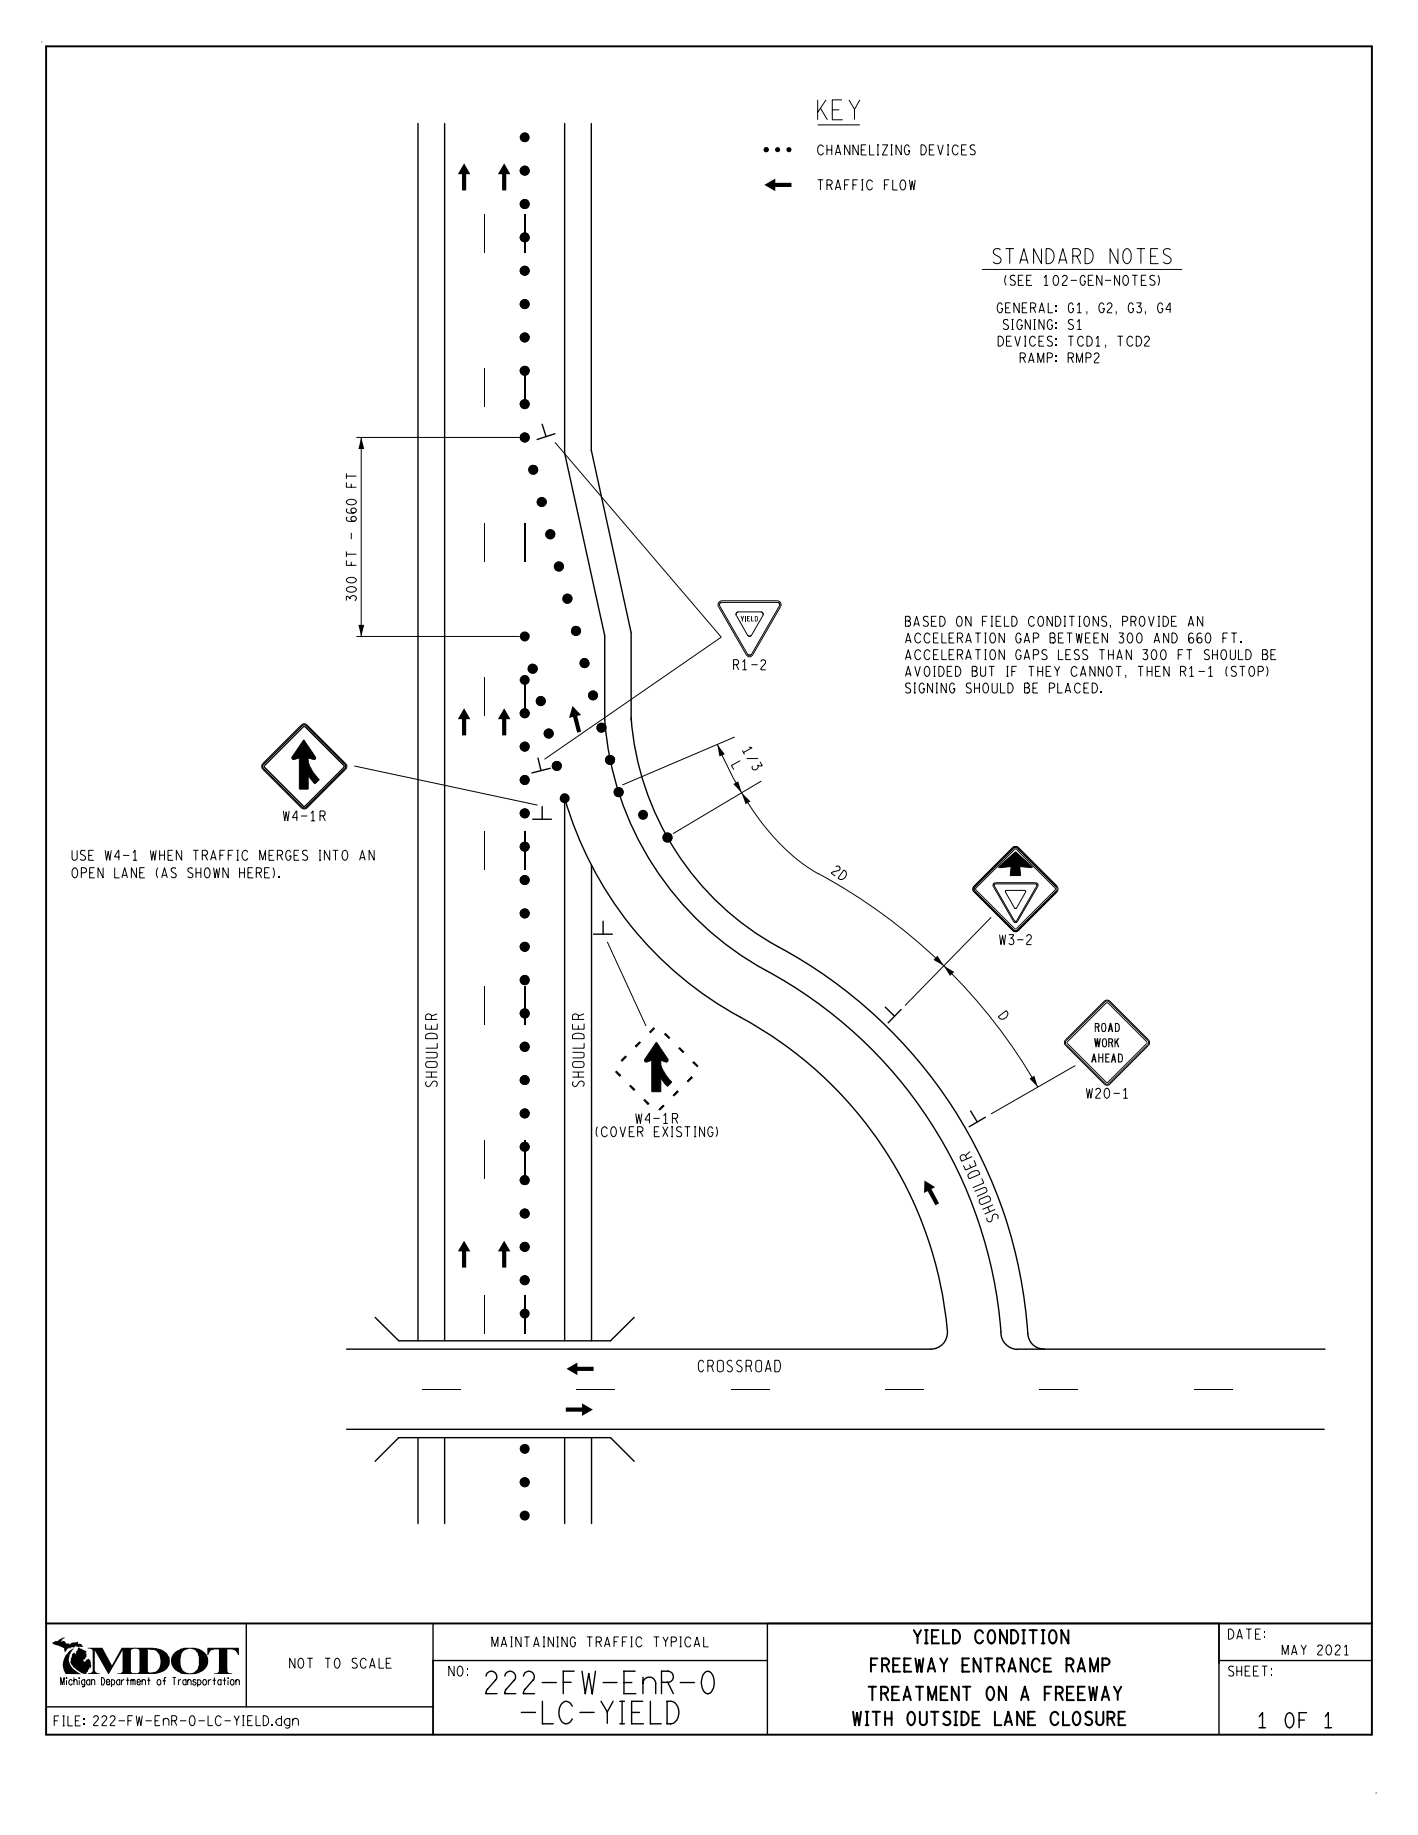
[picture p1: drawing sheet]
<svg xmlns="http://www.w3.org/2000/svg" width="216mm" height="279mm" viewBox="0 0 216 279" stroke-linecap="round" stroke-linejoin="round" font-family="sans-serif">
<g fill="#000">
<path d="M96.6 159.2l.8-.7 .1 .2-.7 .7zM96.7 159.3l.8-.7 .1 .2-.7 .7zM99.5 156.4l.1 .1-.7 .7-.1-.1zM99.6 156.5l.1 .1-.7 .7-.1-.1zM101.1 157.5l.1-.1 .8 .7-.2 .1zM101.2 157.4l.2-.1 .7 .7-.1 .1zM93.6 163.2l.1-.1 .8 .7-.2 .2zM93.7 163.1l.1-.1 .8 .7-.2 .2zM94.5 161.4l.7-.7 .1 .1-.7 .7zM94.6 161.5l.7-.7 .1 .1-.7 .7zM95.8 165.4l.1-.1 .7 .7-.1 .1zM95.9 165.3l.1-.1 .7 .7-.1 .1z"/>
<path d="M97.9 167.5l.1-.1 .8 .7-.2 .2zM98 167.4l.1-.1 .8 .7-.2 .2zM101 168.2l.1 .1-.7 .7-.1-.1zM101.1 168.3l.1 .1-.7 .7-.1-.1zM103.1 166l.2 .2-.8 .7-.1-.1zM103.2 166.1l.2 .2-.8 .7-.1-.1zM103.3 159.6l.1-.1 .7 .7-.1 .1zM103.4 159.5l.1-.1 .7 .7-.1 .1zM105.3 163.9l.1 .1-.7 .7-.1-.1zM105.4 164l.1 .1-.7 .7-.1-.1zM105.4 161.8l.2-.1 .7 .7-.1 .1zM105.5 161.7l.2-.1 .7 .7-.1 .1z"/>
<path d="M70.7 24.9l.9 1.6h-.6v2.5h-.7v-2.5h-.6z" fill-rule="evenodd"/>
<path d="M76.8 24.9l.9 1.6h-.6v2.5h-.7v-2.5h-.6z" fill-rule="evenodd"/>
<path d="M70.7 107.8l.9 1.7h-.6v2.5h-.7v-2.5h-.6z" fill-rule="evenodd"/>
<path d="M76.8 107.8l.9 1.7h-.6v2.5h-.7v-2.5h-.6z" fill-rule="evenodd"/>
<path d="M87.2 107.5l1.3 1.4-.6 .1 .6 2.4-.6 .1-.7-2.4-.6 .2z" fill-rule="evenodd"/>
<path d="M99.9 158.7l1.8 2.6a.3 .3 0 0 1 0 .3 .3 .3 0 0 1-.3 .1l-.8-.3a3.4 3.4 0 0 0 .9 2.5l.8 .9-.7 .6-1-1.3v2.1h-1.4v-4.8l-.7 .3h-.2l-.2-.2z" fill-rule="evenodd"/>
<path d="M70.7 188.9l.9 1.6h-.6v2.5h-.7v-2.5h-.6z" fill-rule="evenodd"/>
<path d="M76.8 188.9l.9 1.6h-.6v2.5h-.7v-2.5h-.6z" fill-rule="evenodd"/>
<path d="M140.8 179.7l1.6 1.1-.6 .2 1.2 2.2-.6 .3-1.1-2.1-.6 .2z" fill-rule="evenodd"/>
<path d="M86.1 214.3h2.5v-.6l1.7 .9-1.7 1v-.7h-2.5z" fill-rule="evenodd"/>
<path d="M86.3 208.4l1.6-.9v.6h2.5v.6h-2.5v.7z" fill-rule="evenodd"/>
<path d="M10.4 251.5l.9-.6a2.14 2.14 0 0 0 .1 3.4l.9 .6h-2.3a2.55 2.55 0 0 1 .4-3.4z" fill-rule="evenodd"/>
<path d="M7.9 250.2l.5-.3h.4l.3-.3a.75 .75 0 0 1 .8-.2h-.1a.49 .49 0 0 0-.4 .6l.1-.2v.1h.3l.3 .4a.39 .39 0 0 1 .6 .1l.1-.2 .2-.1h.6l.1-.1h.2v.3a.46 .46 0 0 1 .6 .2l.2 .3-.6-.1v.2a.64 .64 0 0 0-1 0l-.2-.1-.2 .2v-.1l-.3 .1v-.1l-.5 .7-.2-.7h-.1l-.1-.1-.3-.2v.2l-1.1-.5z" fill-rule="evenodd"/>
<path d="M11.9 250.9l.5 .1 .7 .4 .1 .2h-.1v.1l.1 .1v.5l-.3 .3-.2 .1 .1 .3h.2l.1-.3 .4-.1 .3 .2 .1 1.1-.1 .1-.1-.1-.2 .3h-.1v.3l-.2 .2v.2a3.5 3.5 0 0 1-2.3-1.4 .62 .62 0 0 1-.1-.8l-.1-.1 .1-.1 .3-.8h.2l.1-.2v.3l.1-.1-.1 .2 .2-.2v-.3l.3-.1-.1-.1z" fill-rule="evenodd"/>
<path d="M13.4 250.9h2.2l1.4 2.7 1.5-2.7h2.2v.1l-.6 .1-.2 .3v3.1l.2 .2 .6 .1v.1h-2.8v-.1l.6-.1 .2-.2v-3.2l-2.1 3.6h-.1l-2.1-3.6v3a.64 .64 0 0 0 .8 .5v.1h-1.8v-.1l.6-.2 .1-.2v-3l-.1-.3-.6-.1z" fill-rule="evenodd"/>
<path d="M20.5 250.9h3v.3l-1-.1v3.4a.88 .88 0 0 0 1 .1v.3h-3v-.1l.5-.1 .2-.2v-3.1l-.1-.3-.6-.1z" fill-rule="evenodd"/>
<path d="M23.5 250.9a2.2 2.2 0 0 1 2.4 2 1.89 1.89 0 0 1-1.8 1.9l-.6 .1v-.3h.1a1.69 1.69 0 0 0 .7-2.3v-.3l-.5-.6-.3-.2z" fill-rule="evenodd"/>
<path d="M26.6 251.6l.9-.6 .5-.1h.9v.1a1.38 1.38 0 0 0-1.4 1.5 1.68 1.68 0 0 0 1.4 2.3v.1a2.21 2.21 0 0 1-2-.5 1.79 1.79 0 0 1-.3-2.8z" fill-rule="evenodd"/>
<path d="M28.9 250.9a2.56 2.56 0 0 1 2.8 1.5 2.17 2.17 0 0 1-2.5 2.5h-.3v-.1a1.36 1.36 0 0 0 1.4-1.2v-1.3l-.3-.7a1.06 1.06 0 0 0-1.1-.6z" fill-rule="evenodd"/>
<path d="M31.6 250.9h4.8v1.1h-.2l-.2-.4a.78 .78 0 0 0-.7-.5h-.7v3.5a.63 .63 0 0 0 .7 .2v.1h-2.7v-.1l.5-.1 .2-.1v-3.5a1.27 1.27 0 0 0-1.4 .5l-.2 .4h-.1z" fill-rule="evenodd"/>
<circle cx="79.9" cy="20.9" r=".77"/>
<circle cx="79.9" cy="36.1" r=".77"/>
<circle cx="79.9" cy="31.1" r=".77"/>
<circle cx="79.9" cy="26" r=".77"/>
<circle cx="116.7" cy="22.8" r=".39"/>
<circle cx="118.4" cy="22.8" r=".39"/>
<circle cx="120.1" cy="22.8" r=".39"/>
<circle cx="79.9" cy="46.3" r=".76"/>
<circle cx="79.9" cy="41.2" r=".77"/>
<circle cx="79.9" cy="56.5" r=".76"/>
<circle cx="79.9" cy="51.4" r=".76"/>
<circle cx="79.9" cy="66.6" r=".76"/>
<circle cx="79.9" cy="61.5" r=".76"/>
<circle cx="79.9" cy="66.6" r=".77"/>
<circle cx="81.2" cy="71.5" r=".75"/>
<circle cx="82.5" cy="76.4" r=".76"/>
<circle cx="79.9" cy="96.9" r=".76"/>
<circle cx="83.8" cy="81.4" r=".76"/>
<circle cx="85.1" cy="86.3" r=".76"/>
<circle cx="86.4" cy="91.2" r=".77"/>
<circle cx="87.7" cy="96.1" r=".77"/>
<circle cx="79.9" cy="108.6" r=".76"/>
<circle cx="79.9" cy="103.5" r=".77"/>
<circle cx="79.9" cy="118.8" r=".76"/>
<circle cx="79.9" cy="113.7" r=".76"/>
<circle cx="81.1" cy="101.8" r=".77"/>
<circle cx="82.3" cy="106.8" r=".76"/>
<circle cx="83.5" cy="111.7" r=".76"/>
<circle cx="84.8" cy="116.6" r=".76"/>
<circle cx="89" cy="101" r=".77"/>
<circle cx="90.3" cy="105.9" r=".75"/>
<circle cx="91.6" cy="110.8" r=".76"/>
<circle cx="92.9" cy="115.7" r=".76"/>
<circle cx="79.9" cy="128.9" r=".76"/>
<circle cx="79.9" cy="134" r=".76"/>
<circle cx="79.9" cy="139.1" r=".76"/>
<circle cx="79.9" cy="123.8" r=".76"/>
<circle cx="86" cy="121.5" r=".77"/>
<circle cx="94.2" cy="120.6" r=".77"/>
<circle cx="97.9" cy="124.1" r=".76"/>
<circle cx="101.6" cy="127.5" r=".77"/>
<circle cx="79.9" cy="159.4" r=".77"/>
<circle cx="79.9" cy="144.2" r=".76"/>
<circle cx="79.9" cy="149.2" r=".77"/>
<circle cx="79.9" cy="154.3" r=".77"/>
<circle cx="79.9" cy="179.7" r=".75"/>
<circle cx="79.9" cy="164.5" r=".75"/>
<circle cx="79.9" cy="169.5" r=".75"/>
<circle cx="79.9" cy="174.6" r=".75"/>
<circle cx="79.9" cy="194.9" r=".75"/>
<circle cx="79.9" cy="184.8" r=".75"/>
<circle cx="79.9" cy="189.9" r=".75"/>
<circle cx="79.9" cy="200" r=".76"/>
<circle cx="79.9" cy="220.6" r=".76"/>
<circle cx="79.9" cy="230.8" r=".76"/>
<circle cx="79.9" cy="225.7" r=".76"/>
</g>
<path d="M7 7.1h201.9v257h-201.9zM7 247.2h201.9" fill="none" stroke="#000" stroke-width=".3"/>
<g fill="none" stroke="#000" stroke-width=".21">
<path d="M63.6 18.8v185.4M67.7 18.8v185.4M86 18.8v50.2l6.1 27.8v12.8a47.5 47.5 0 0 0 25.7 38.8 68.5 68.5 0 0 1 34.7 55.2 2.61 2.61 0 0 0 2.4 1.9M90 18.8v49.8M82.5 64.6l.6 1.9M84.5 66l-2.7 .9M90 68.5l6.1 27.8M96.1 96.4v13.2M81.9 115.4l.5 1.9M83.8 117l-2.8 .7M96.1 109.3a43.6 43.6 0 0 0 23.7 35.6 72.4 72.4 0 0 1 36.7 58.5 2.46 2.46 0 0 0 2.5 2M81.1 124.7h2.9"/>
<path d="M82.5 122.8v1.9M90.1 131.7v72.5M90.4 142.2h2.8M91.8 140.3v1.9M134.8 153.4l1.4 1.3M137.2 153.7l-2 2.1M147.8 169.2l1 1.7M150 170.1l-2.4 1.5M52.8 217.6h148.8M57.1 200.6l3.6 3.6h32.3l3.6-3.6M63.6 218.9v13.1M67.7 218.9v13.1"/>
<path d="M86 204.2v-82.7a55.4 55.4 0 0 0 27.8 34 60.1 60.1 0 0 1 30.4 47.6 2.52 2.52 0 0 1-2.5 2.3h-88.9M86 218.9v13.1M90.1 218.9v13.1M154.9 205.4h46.9M57.1 222.5l3.6-3.6h32.3l3.6 3.6M7 259.9h58.9M37.5 247.2v12.7M65.9 247.2v16.9M65.9 252.8h50.9M185.6 247.2v16.9M185.6 252.8h23.3M185.7 247.2h-68.9v16.9"/>
</g>
<g fill="none" stroke="#000" stroke-width=".15">
<path d="M6.4 6.4h-.1M73.8 32.6v5.9M73.8 56.1v5.9M73.8 79.6v5.9M73.8 103.1v5.9M109.2 113.3a46.1 46.1 0 0 0 11.5 17l2.3 1.8 1.6 1M73.8 126.6v5.9M124.6 133a84.9 84.9 0 0 1 33.4 32.5M73.8 150.1v5.9M92.5 143.4l5.9 12.8M99.9 158.7l1.8 2.6a.3 .3 0 0 1 0 .3 .3 .3 0 0 1-.3 .1l-.8-.3a3.4 3.4 0 0 0 1 2.6l.7 .8-.7 .6-1-1.3v2.1h-1.4v-4.8l-.7 .3-.3-.1-.1-.2zM73.8 173.6v5.9"/>
<path d="M163.7 162.2l-12.8 7.4M73.8 197.1v5.9M64.2 211.5h5.9M87.8 211.5h5.8M111.3 211.5h5.9M134.8 211.5h5.9M158.3 211.5h5.9M181.8 211.5h5.9M209.6 273h-.1"/>
</g>
<path d="M79.9 32.6v5.9M79.9 56.1v5.9M79.9 79.6v5.9M79.9 103.1v5.9M79.9 126.6v5.9M79.9 150.1v5.9M79.9 173.6v5.9M79.9 197.1v5.9" fill="none" stroke="#000" stroke-width=".18"/>
<path d="M127.5 131.7l1.7 1.2-.9 1.3-1.8-1.2z" fill="#fff"/>
<g fill="#000">
<path d="M109.2 113.3l1.1 1.5-.8 .4zM111.7 119.4l.7-.4 .5 1.7zM112.9 120.7l1.4 1.3-.8 .4zM142.7 145.5l1 1.6-1.6-.9zM143.7 147.1l1.6 .9-.7 .6zM156.7 164.2l.8-.4 .5 1.7z"/>
<path d="M46.2 112.6l1.9 2.8-.2 .2-1-.2a4.5 4.5 0 0 0 1.7 3.3l-.7 .6-1-1.2v2.1h-1.3v-4.8l-1 .2-.1-.1v-.2z" fill-rule="evenodd"/>
<path d="M152.1 131.9l2.5-2.1h.1l2.4 2.1 .1 .2-1.9-.2 .1 1.4h-1.6l.2-1.4-1.8 .2h-.1z" fill-rule="evenodd"/>
</g>
<g fill="none" stroke="#000" stroke-width=".15">
<path d="M84.5 67.3l25.3 29.7-26.9 18.6M109.5 91.6l.4-.1h8.5a.6 .6 0 0 1 .5 .9l-4.3 7.3a.54 .54 0 0 1-.5 .3 .54 .54 0 0 1-.5-.3l-4.2-7.3a.57 .57 0 0 1 .1-.8zM109.6 91.9l.3-.2h8.5l.2 .1 .1 .2v.3l-4.3 7.3a.37 .37 0 0 1-.6 0l-4.2-7.3zM112.2 93.3l.2-.1h3.5l.2 .1 .1 .4-1.8 3a.37 .37 0 0 1-.6 0l-1.7-3v-.2zM40.1 116.4l5.9-5.9 .4-.1 6.1 6 .1 .4-6 6.1-.4 .1-6.1-6-.1-.2zM45.9 110.4a.58 .58 0 0 1 .8 0l5.9 5.9a.58 .58 0 0 1 0 .8l-5.9 5.9a.64 .64 0 0 1-.8 0l-5.9-5.9a.64 .64 0 0 1 0-.8zM46.2 110.7h.3l5.9 6-6.1 6.1-6.1-6.1zM46.2 112.6l1.8 2.7 .1 .1-.2 .2-1-.2 .1 .7 .6 1.4 1 1.2-.7 .6-1-1.2v2.1h-1.3v-4.8l-.8 .2h-.2l-.2-.2zM53.9 116.6l27.9 6M111.9 112.2l-17.1 7.3M115.9 118.9l-13.4 8M148.6 135.2l6-5.9 6.1 6.1-6.1 6-6-5.9z"/>
<path d="M150.9 139.7l-13.1 13.4M151.3 134.5l.3-.1h6.1l.2 .1 .2 .2-.1 .3-3.2 5.4h-.4l-.1-.1-3.1-5.3v-.3zM151.5 134.6h6.2l.2 .1-3.2 5.6-.3-.1-3-5.3zM152.1 131.9l2.5-2.2 2.5 2.2 .1 .2-1.9-.2 .1 1.4h-1.6l.2-1.4-1.8 .2h-.1zM153.1 135.6h3v.3l-1.4 2.4-.3-.1-1.3-2.3zM154.2 129a.64 .64 0 0 1 .8 0l5.9 5.9a.64 .64 0 0 1 0 .9l-5.9 5.9a.58 .58 0 0 1-.8 0l-5.9-5.9a.58 .58 0 0 1 0-.9zM154.3 129.2l.4-.1 .2 .1 6 6.1-.1 .4-6.1 6-.4-.1-6-6.1 .1-.4zM155.4 133.3h.1M162.3 158.4l5.9-5.9 .5-.1 6.1 6 .1 .5-6 6.1-.5 .1-6.1-6-.1-.2zM162.5 158.6l6.1-5.9 6 6.1-6 6-6.1-5.9zM168.1 152.4a.64 .64 0 0 1 .9 0l5.9 5.9a.64 .64 0 0 1 0 .9l-5.9 5.9a.58 .58 0 0 1-.9 0l-5.9-5.9a.58 .58 0 0 1 0-.9z"/>
</g>
<path d="M52.7 72h1.6v19.5h-1.6z" fill="#fff"/>
<path d="M54.3 66.6h24.8M55 66.6v30.3M54.3 96.9h24.8" fill="none" stroke="#000" stroke-width=".15"/>
<g fill="#000">
<path d="M55 66.6l.5 1.8h-.9zM54.6 95.1h.9l-.5 1.8z"/>
<path d="M116.4 28.2l1.6-1v.6h2.5v.7h-2.5v.6z" fill-rule="evenodd"/>
</g>
<path d="M123.5 14.2h8.4v5.1h-8.4z" fill="#fff"/>
<g fill="none" stroke="#000" stroke-width=".15">
<path d="M124.5 19h6.4M149.5 41h30.5M53.5 81.1v1M64.9 157.5a1.42 1.42 0 0 1 1.7 .2v.5h-1.8v-.5zM65.7 154.7l-.1-.2-.3-.1-.4 .1-.1 .7h1.8M65.7 154.7v.5M65.7 156.1v.6M66.6 158.8v.8h-1.8M66.6 155.9v.8h-1.8v-.8M66.6 154.4l-.9 .3M87.3 157.5a1.42 1.42 0 0 1 1.6 .2v.5h-1.7v-.5zM88.1 154.7l-.1-.2-.3-.1-.5 .1v.7h1.7"/>
<path d="M88.1 154.7v.5M88.1 156.1v.6M88.9 158.8v.8h-1.7M88.9 155.9v.8h-1.7v-.8M88.9 154.4l-.8 .3M64.8 160.2h1.4l.4 .2v.5l-.1 .1-1.7 .1M64.8 164h1.8M64.8 163.2h1.8M64.9 161.7l1.4-.1a.46 .46 0 0 1 .3 .5 .46 .46 0 0 1-.3 .4h-1.3l-.2-.3zM64.9 164.7a.44 .44 0 0 0-.1 .5 .44 .44 0 0 0 .4 .3l.3-.2 .4-.6 .2-.1 .4 .1a.51 .51 0 0 1-.1 .8M65.7 163.2v.8M87.2 160.2h1.4l.3 .2v.5l-.1 .1-1.6 .1"/>
<path d="M87.2 164h1.7M87.2 163.2h1.7M87.3 161.7l1.3-.1a.46 .46 0 0 1 .3 .5 .46 .46 0 0 1-.3 .4h-1.2l-.2-.3zM87.3 164.7a.44 .44 0 0 0-.1 .5 .44 .44 0 0 0 .4 .3l.2-.2 .4-.6a.46 .46 0 0 1 .7 .1 .46 .46 0 0 1-.2 .7M88.1 163.2v.8"/>
</g>
<g font-size="3.4">
<text x="74" y="257.9">222-FW-EnR-O</text>
<text x="79.4" y="262.5">-LC-YIELD</text>
</g>
<text font-size="3" x="124.5" y="18.3">KEY</text>
<g font-size="2.3">
<text x="151.2" y="40.1">STANDARD NOTES</text>
<text x="191.6" y="263.1">1 OF 1</text>
</g>
<g font-size="2">
<text x="132" y="250.2">YIELD CONDITION</text>
<text x="125.8" y="254.5">FREEWAY ENTRANCE RAMP</text>
<text x="124.4" y="262.7">WITH OUTSIDE LANE CLOSURE</text>
<text x="125.5" y="258.9">TREATMENT ON A FREEWAY</text>
</g>
<g font-size="1.8">
<text x="152.1" y="185.5" transform="rotate(-113 152.1 185.5)">S HOUL DE R</text>
<text x="106.3" y="208.9">CROSSROAD</text>
</g>
<g font-size="1.5">
<text x="124.5" y="23.6">CHANNELIZING DEVICES</text>
<text x="124.5" y="28.9">TRAFFIC FLOW</text>
<text x="151.8" y="47.6">GENERAL: G1, G2, G3, G4</text>
<text x="153" y="43.4">(SEE 102-GEN-NOTES)</text>
<text x="152" y="52.7">DEVICES: TCD1, TCD2</text>
<text x="152.7" y="50.2">SIGNING: S1</text>
<text x="154.7" y="55.3">RAMP: RMP2</text>
<text x="54.3" y="74.2" transform="rotate(-90 54.3 74.2)">FT</text>
<text x="54.3" y="79.4" transform="rotate(-90 54.3 79.4)">660</text>
<text x="54.3" y="86.1" transform="rotate(-90 54.3 86.1)">FT</text>
<text x="54.3" y="91.4" transform="rotate(-90 54.3 91.4)">300</text>
<text x="137.9" y="95.4">BASED ON FIELD CONDITIONS, PROVIDE AN</text>
<text x="111.7" y="102">R1-2</text>
<text x="137.9" y="100.5">ACCELERATION GAPS LESS THAN 300 FT SHOULD BE</text>
<text x="137.9" y="97.9">ACCELERATION GAP BETWEEN 300 AND 660 FT.</text>
<text x="137.9" y="105.5">SIGNING SHOULD BE PLACED.</text>
<text x="137.9" y="103">AVOIDED BUT IF THEY CANNOT, THEN R1-1 (STOP)</text>
<text x="111.4" y="116.5" transform="rotate(61 111.4 116.5)">L</text>
<text x="113" y="114.2" transform="rotate(61 113 114.2)">1 / 3</text>
<text x="43.1" y="125">W4-1R</text>
<text x="11" y="131">USE W4-1 WHEN TRAFFIC MERGES INTO AN</text>
<text x="11" y="133.7">OPEN LANE (AS SHOWN HERE).</text>
<text x="126.6" y="133" transform="rotate(36 126.6 133)">2 D</text>
<text x="152.2" y="143.8">W3-2</text>
<text x="152" y="154.8" transform="rotate(52 152 154.8)">D</text>
<text x="165.4" y="167.2">W20-1</text>
<text x="90.8" y="173.1">(COVER EXISTING)</text>
<text x="96.8" y="171.1">W4-1R</text>
<text x="74.9" y="250.8">MAINTAINING TRAFFIC TYPICAL</text>
<text x="187" y="249.6">DATE:</text>
<text x="194.6" y="252">MAY 2021</text>
<text x="41.9" y="254">NOT TO SCALE</text>
<text x="68.3" y="255.2">NO:</text>
<text x="187" y="255.2">SHEET:</text>
<text x="8.3" y="262.8">FILE:222-FW-EnR-O-LC-YIELD.dgn</text>
</g>
<g font-size="1.4">
<text x="166.1" y="161.8">AHEAD</text>
<text x="166.6" y="159.5">WORK</text>
<text x="166.7" y="157.1">ROAD</text>
</g>
<text font-size="1.1" x="9.2" y="256.6">Michigan Department of Transportation</text>
<text font-size=".9" x="112.8" y="94.6">YIELD</text>
</svg>
